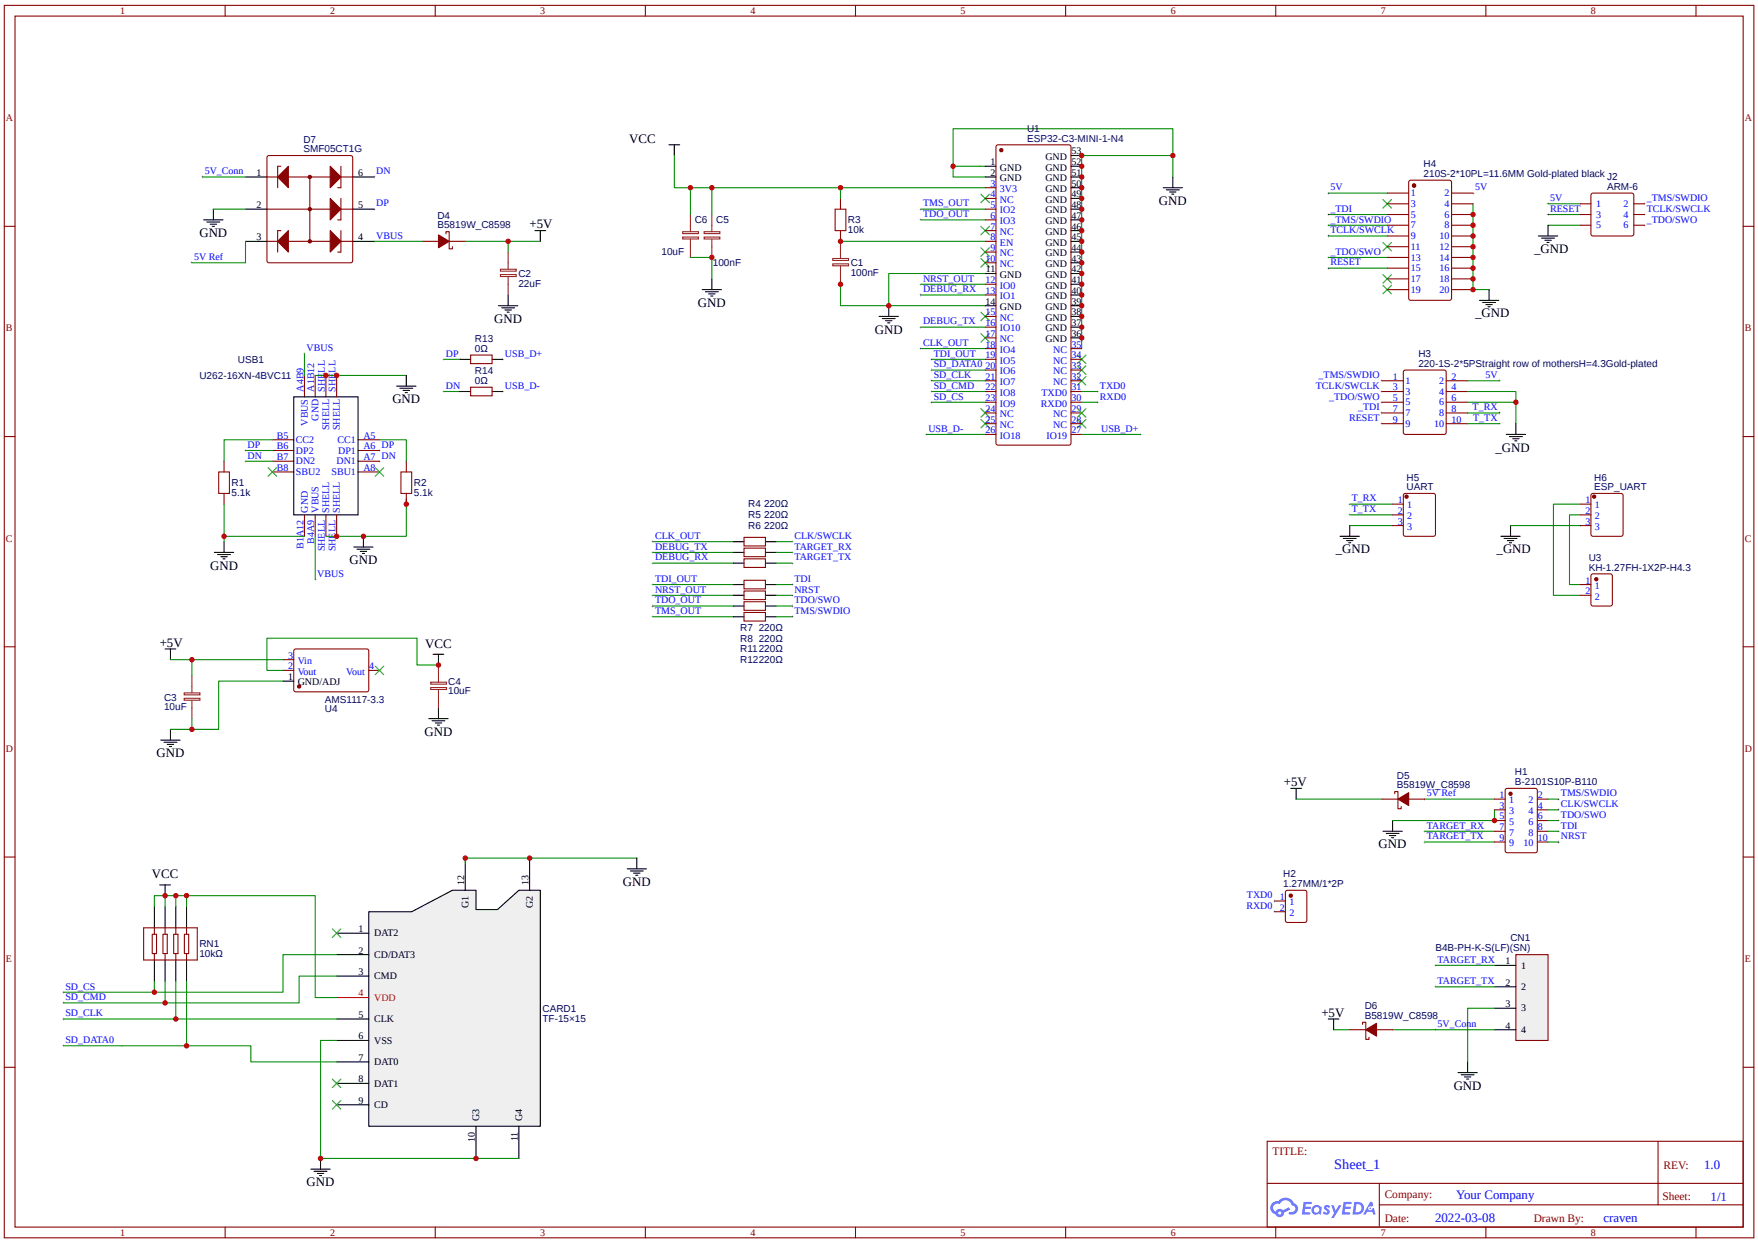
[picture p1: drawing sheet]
<svg xmlns="http://www.w3.org/2000/svg" width="297mm" height="210mm" viewBox="0 0 297 210" stroke-linecap="round" stroke-linejoin="round" font-family="sans-serif">
<g fill="none" stroke="#000" stroke-width=".18">
<path d="M113 24.5h1.8M113.9 24.5v1.8M196.5 31.7h3.3M197.1 32.1h2.1M197.6 32.4h1.1M198 32.8h.3M198.1 29.9v1.8M148.5 53.4h3.3M149.1 53.8h2.1M149.6 54.2h1.1M150 54.5h.3M150.1 51.6v1.8"/>
<path d="M27.9 109.6h1.8M28.8 109.6v1.8M73.2 110.5h1.8M74.1 110.5v1.8"/>
</g>
<path d="M113.9 26.3v5.4h52.6M142 31.7v1.8M166.5 28.1h-5.5v1.8h5.5M198.1 29.9v-3.6h-15.3v32.6M198.1 26.3v-4.6h-37.1v6.4M142 47.1v4.5h24.5M142 40.8h24.5M166.5 46.2h-16.4v5.4M156.5 73.4h10M28.8 111.4h19" fill="none" stroke="#080" stroke-width=".18"/>
<path d="M156.5 73.2v.3zM156.3 73.4h.4z" fill="#000"/>
<path d="M141.1 35.3h1.8v3.6h-1.8z" fill="none" stroke="#a00000" stroke-width=".18"/>
<path d="M142 33.5v1.8M142 38.9v1.9" fill="none" stroke="#800" stroke-width=".18"/>
<path d="M140.7 44.6h2.7v.3h-2.7zM140.7 43.7h2.7v.3h-2.7zM142 40.8v2.9M142 44.9v3.1" fill="none" stroke="#8d2323" stroke-width=".18"/>
<path d="M62.3 154h7.3l6.8-3.7h4v3.3h3.6l3.7-3.3h3.6v39.9h-29z" fill="#efefef"/>
<g fill="none" stroke="#000" stroke-width=".18">
<path d="M56.9 157.6h5.4M62.3 154h7.3l6.8-3.7h4v3.3h3.6l3.7-3.3h3.6v39.9h-29zM78.6 144.9v5.4M89.5 144.9v5.4M56.9 161.2h5.4M56.9 164.8h5.4M56.9 172.1h5.4M56.9 175.7h5.4M56.9 179.3h5.4M56.9 182.9h5.4M56.9 186.6h5.4M80.4 190.2v5.4"/>
<path d="M87.7 190.2v5.4"/>
</g>
<path d="M56.9 168.4h5.4" fill="none" stroke="#f00" stroke-width=".18"/>
<path d="M256.1 161.2h5.4v14.5h-5.4z" fill="#efefef"/>
<g fill="none" stroke="#800" stroke-width=".18">
<path d="M37.9 77.9v1.8M46 74.3h3.6M46 76.1h3.6M46 77.9h3.6M46 79.7h3.6M51.4 63.4v3.6M53.2 63.4v3.6M55.1 63.4v3.6M56.9 63.4v3.6M60.5 74.3h3.6M60.5 76.1h3.6M60.5 77.9h3.6"/>
<path d="M60.5 79.7h3.6M68.6 77.9v1.8M37.9 83.3v1.8M51.4 86.9v3.7M53.2 86.9v3.7M55.1 86.9v3.7M56.9 86.9v3.7M68.6 83.3v1.8M24.3 156.7h9v5.4h-9zM25.7 157.8h.7v3.2h-.7zM26.1 156.7v1.1M27.5 157.8h.8v3.2h-.8z"/>
<path d="M27.9 156.7v1.1M29.3 157.8h.8v3.2h-.8zM29.7 156.7v1.1M31.2 157.8h.7v3.2h-.7zM31.5 156.7v1.1M217.3 150.4l.2-.1h2.9l.3 .2 .1 4.9-.2 .3-3.1 .1-.3-.2v-4.9zM26.1 161v1.1M27.9 161v1.1M29.7 161v1.1M31.5 161v1.1M256.1 161.2h5.4v14.5h-5.4z"/>
</g>
<g fill="none" stroke="#000" stroke-width=".18">
<path d="M118.6 48.9h3.3M119.2 49.3h2.2M119.7 49.6h1.1M120.1 50h.3M120.3 47.1v1.8M49.6 67h10.9v19.9h-10.9zM67 65.2h3.3M67.6 65.6h2.1M68.1 65.9h1.1M68.5 66.3h.3M68.6 63.4v1.8M36.2 93.3h3.3"/>
<path d="M36.8 93.6h2.1M37.3 94h1.1M37.7 94.4h.3M37.9 91.5v1.8M59.8 92.4h3.2M60.3 92.7h2.2M60.9 93.1h1M61.2 93.5h.4M61.4 90.6v1.8M74.1 119.5v1.9M27.2 125h3.2M27.7 125.3h2.2"/>
<path d="M28.3 125.7h1M28.6 126.1h.4M28.8 123.2v1.8M72.4 121.4h3.3M73 121.7h2.2M73.5 122.1h1.1M73.9 122.4h.4M218.1 133.1h1.8M219 133.1v1.8M235.3 138.6v1.8M26.1 153v3.7M27 149.4h1.8"/>
<path d="M27.9 149.4v1.8M27.9 153v3.7M29.7 153v3.7M31.5 153v3.7M106 146.7h3.2M106.5 147.1h2.2M107 147.4h1.1M107.4 147.8h.4M107.6 144.9v1.8M233.6 140.4h3.3M234.2 140.7h2.2M234.7 141.1h1.1"/>
<path d="M235.1 141.5h.4M26.1 162.1v3.6M27.9 162.1v3.6M29.7 162.1v3.6M31.5 162.1v3.6M224.4 172.1h1.8M225.3 172.1v1.8M248 179.3v1.8M252.5 163h3.6M252.5 166.6h3.6M252.5 170.3h3.6M252.5 173.9h3.6"/>
<path d="M52.5 197.4h3.3M53.1 197.8h2.1M53.6 198.1h1.1M54 198.5h.3M54.2 195.6v1.8M246.3 181.1h3.3M246.9 181.5h2.1M247.4 181.8h1.1M247.8 182.2h.3"/>
</g>
<g fill="none" stroke="#080" stroke-width=".18">
<path d="M116.6 31.7v4.5M120.3 31.7v4.5M155.6 37.1h10.9M155.6 35.3h10.9M51.4 59.8v3.6M116.6 43.5h3.7v3.6M155.6 48h10.9M155.6 49.8h10.9M155.6 55.2h10.9M155.6 58.9h10.9M41.5 76.1h4.5M41.5 77.9h4.5"/>
<path d="M46 74.3h-8.1v3.6M53.2 63.4h15.4M64.1 74.3h4.5v3.6M75 60.7h2.7M75 66.1h2.7M157.4 60.7h9.1M157.4 66.1h9.1M157.4 67.9h9.1M157.4 64.3h9.1M157.4 62.5h9.1M37.9 85.1v6.4M37.9 90.6h13.5"/>
<path d="M53.2 90.6v7.2M68.6 84.2v6.4h-13.5M110.3 91.5h13.6M110.3 93.3h13.6M110.3 95.1h13.6M110.3 98.7h13.6M32.4 111.4v2.7M47.8 115h-10.9v8.2h-8.1M110.3 100.5h13.6M110.3 102.3h13.6M110.3 104.1h13.6M32.4 121.4v1.8"/>
<path d="M219 134.9h14.5M240.7 134.9h11.8M252.5 136.7v1.9h-17.2M27.9 151.2h-1.8v1.8M29.7 153v-1.8h1.8v1.8M29.7 151.2h-1.8v1.8M31.5 151.2h21.7v17.2h3.7M107.6 144.9h-29v.9M240.7 142.2h11.8M240.7 140.4h11.8M10.7 176.6h31.7v2.7h14.5M10.7 172.1h46.2"/>
<path d="M26.1 165.7v1.8M27.9 165.7v3.6M29.7 165.7v6.4M31.5 165.7v10.9M56.9 164.8h-6.4v4.5h-39.8M56.9 161.2h-9.1v6.3h-37.1M56.9 175.7h-2.7v19.9h33.5M225.3 173.9h2.7M235.3 173.9h7.2M242.5 166.6h10M242.5 163h10M252.5 170.3h-4.5v9"/>
</g>
<g fill="#000">
<path d="M155.6 35.1v.4zM155.4 35.3h.4z"/>
<path d="M155.6 36.9v.4zM155.4 37.1h.4z"/>
<path d="M165.7 32.8l1.5 1.4zM167.2 32.8l-1.5 1.4z"/>
<path d="M165.7 38.2l1.5 1.5zM167.2 38.2l-1.5 1.5z"/>
<path d="M51.4 59.6v.4zM51.3 59.8h.3z"/>
<path d="M155.6 47.8v.4zM155.4 48h.4z"/>
<path d="M155.6 55.1v.3zM155.4 55.2h.4z"/>
<path d="M155.6 49.6v.4zM155.4 49.8h.4z"/>
<path d="M155.6 58.7v.3zM155.4 58.9h.4z"/>
<path d="M165.7 41.8l1.5 1.5zM167.2 41.8l-1.5 1.5z"/>
<path d="M165.7 43.7l1.5 1.4zM167.2 43.7l-1.5 1.4z"/>
<path d="M165.7 52.7l1.5 1.5zM167.2 52.7l-1.5 1.5z"/>
<path d="M165.7 56.3l1.5 1.5zM167.2 56.3l-1.5 1.5z"/>
<path d="M182 60l1.5 1.4zM183.5 60l-1.5 1.4z"/>
<path d="M41.5 77.7v.4zM41.3 77.9h.4z"/>
<path d="M41.5 75.9v.4zM41.3 76.1h.4z"/>
<path d="M45.3 79l1.4 1.4zM45.3 80.4l1.4-1.4z"/>
<path d="M63.4 79l1.4 1.4zM64.8 79l-1.4 1.4z"/>
<path d="M64.1 75.9v.4zM63.9 76.1h.4z"/>
<path d="M64.1 77.7v.4zM63.9 77.9h.4z"/>
<path d="M75 60.5v.4zM74.8 60.7h.4z"/>
<path d="M75 65.9v.4zM74.8 66.1h.4z"/>
<path d="M84.9 60.5v.4zM84.8 60.7h.3z"/>
<path d="M84.9 65.9v.4zM84.8 66.1h.3z"/>
<path d="M157.4 65.9v.4zM157.2 66.1h.4z"/>
<path d="M157.4 62.3v.4zM157.2 62.5h.4z"/>
<path d="M157.4 64.1v.4zM157.2 64.3h.4z"/>
<path d="M157.4 67.7v.4zM157.2 67.9h.4z"/>
<path d="M157.4 60.5v.4zM157.2 60.7h.4z"/>
<path d="M165.7 69l1.5 1.5zM167.2 69l-1.5 1.5z"/>
<path d="M165.7 70.8l1.5 1.5zM167.2 70.8l-1.5 1.5z"/>
<path d="M182 70.8l1.5 1.5zM183.5 70.8l-1.5 1.5z"/>
<path d="M182 63.6l1.5 1.4zM183.5 63.6l-1.5 1.4z"/>
<path d="M182 61.8l1.5 1.4zM183.5 61.8l-1.5 1.4z"/>
<path d="M53.2 97.6v.4zM53.1 97.8h.3z"/>
<path d="M110.3 93.1v.4zM110.1 93.3h.4z"/>
<path d="M110.3 98.5v.4zM110.1 98.7h.4z"/>
<path d="M110.3 94.9v.4zM110.1 95.1h.4z"/>
<path d="M110.3 91.3v.3zM110.1 91.5h.4z"/>
<path d="M110.3 100.3v.4zM110.1 100.5h.4z"/>
<path d="M110.3 104v.3zM110.1 104.1h.4z"/>
<path d="M110.3 102.2v.3zM110.1 102.3h.4z"/>
<path d="M240.7 134.8v.3zM240.5 134.9h.4z"/>
<path d="M56.1 156.9l1.5 1.4zM57.6 156.9l-1.5 1.4z"/>
<path d="M240.7 140.2v.4zM240.5 140.4h.4z"/>
<path d="M240.7 142v.4zM240.5 142.2h.4z"/>
<path d="M10.7 169.2v.3zM10.5 169.3h.4z"/>
<path d="M10.7 167.4v.3zM10.5 167.5h.4z"/>
<path d="M10.7 176.4v.4zM10.5 176.6h.4z"/>
<path d="M10.7 171.9v.3zM10.5 172.1h.4z"/>
<path d="M242.5 166.5v.3zM242.3 166.6h.4z"/>
<path d="M242.5 162.8v.4zM242.3 163h.4z"/>
<path d="M56.1 185.8l1.5 1.5zM56.1 187.3l1.5-1.5z"/>
<path d="M56.1 182.2l1.5 1.5zM56.1 183.7l1.5-1.5z"/>
</g>
<g fill="none" stroke="#3c3" stroke-width=".18">
<path d="M165.7 32.8l1.5 1.4M165.7 38.2l1.5 1.5M167.2 32.8l-1.5 1.4M167.2 38.2l-1.5 1.5M165.7 41.8l1.5 1.5M165.7 43.7l1.5 1.4M165.7 52.7l1.5 1.5M165.7 56.3l1.5 1.5M167.2 41.8l-1.5 1.5M167.2 43.7l-1.5 1.4M167.2 52.7l-1.5 1.5M167.2 56.3l-1.5 1.5"/>
<path d="M182 60l1.5 1.4M183.5 60l-1.5 1.4M45.3 79l1.4 1.4M46.7 79l-1.4 1.4M63.4 79l1.4 1.4M64.8 79l-1.4 1.4M165.7 69l1.5 1.5M165.7 70.8l1.5 1.5M167.2 69l-1.5 1.5M167.2 70.8l-1.5 1.5M182 70.8l1.5 1.5M182 63.6l1.5 1.4"/>
<path d="M182 61.8l1.5 1.4M183.5 70.8l-1.5 1.5M183.5 63.6l-1.5 1.4M183.5 61.8l-1.5 1.4M56.1 156.9l1.5 1.4M57.6 156.9l-1.5 1.4M56.1 185.8l1.5 1.5M56.1 182.2l1.5 1.5M57.6 185.8l-1.5 1.5M57.6 182.2l-1.5 1.5"/>
</g>
<path d="M36.9 79.7h1.9v3.6h-1.9zM67.7 79.7h1.9v3.6h-1.9z" fill="none" stroke="#a00000" stroke-width=".18"/>
<g fill="none" stroke="#8d2323" stroke-width=".18">
<path d="M115.3 39.1h2.7v.3h-2.7zM116.6 36.2v2.9M119 39.1h2.6v.3h-2.6zM120.3 36.2v2.9M115.3 40h2.7v.4h-2.7zM116.6 40.4v3.1M119 40h2.6v.4h-2.6zM120.3 40.4v3.1M31.1 117.9h2.7v.3h-2.7zM31.1 117h2.7v.3h-2.7zM32.4 114.1v2.9M32.4 118.3v3.1"/>
<path d="M72.8 116.1h2.6v.3h-2.6zM72.8 115.2h2.6v.3h-2.6zM74.1 112.3v2.9M74.1 116.5v3"/>
</g>
<circle cx="218.1" cy="151.2" r=".27" fill="#800"/>
<g fill="none" stroke="#800" stroke-width=".18">
<path d="M.7 .9h295.6v208.1h-295.6zM2.5 2.7h292v204.5h-292zM38 .9v1.8M73.5 .9v1.8M109 .9v1.8M144.5 .9v1.8M180 .9v1.8M215.5 .9v1.8M251 .9v1.8M286.5 .9v1.8M.7 38.2h1.8M294.5 38.2h1.8"/>
<path d="M.7 73.7h1.8M294.5 73.7h1.8M.7 109.2h1.8M294.5 109.2h1.8M.7 144.7h1.8M215.4 152.1h1.8M215.4 154h1.8M294.5 144.7h1.8M.7 180.2h1.8M214.1 192.7h80.4v14.5h-80.4zM214.1 199.8h80.3M233 199.8v7.3"/>
<path d="M280.1 192.7v10.7M294.5 180.2h1.8M38 207.2v1.8M73.5 207.2v1.8M109 207.2v1.8M144.5 207.2v1.8M180 207.2v1.8M215.5 207.2v1.8M233 203.4h61.4M251 207.2v1.8M286.5 207.2v1.8"/>
<circle cx="218.1" cy="151.2" r=".27"/>
</g>
<g fill="#000">
<path d="M215.4 152v.3zM215.2 152.1h.3z"/>
<path d="M215.4 153.8v.3zM215.2 154h.3z"/>
</g>
<g fill="#58f">
<path d="M223.8 203.6l.4-.1h.3l.2 .2-.2 .3a.24 .24 0 0 0-.2-.2 .24 .24 0 0 0-.2 .1 .74 .74 0 0 1 .4 1.1l-.6 .1-.4-.3 .2-.3 .4 .3 .2-.2a.9 .9 0 0 1-.6-.9z"/>
<path d="M224.9 203.5h.4l.3 .9 .6-.9h.4l-1.3 2.2h-.4l.5-.8z"/>
<path d="M220.2 202.9l1.4 .1v.1l-.1 .2h-.9v.5h.7l.2 .2-.2 .1h-.8l-.1 .6h.8l.1 .1v.2l-1.4 .1z"/>
<path d="M227 202.9l1.3 .1 .1 .1-.2 .2h-.8l-.1 .5h.8l.1 .2-.1 .1h-.9v.6h.7l.2 .1v.2l-1.4 .1z"/>
<path d="M231.5 203h.3l.2 .6-.3 .2a.36 .36 0 0 0-.5 .1 .36 .36 0 0 0 .2 .5 .36 .36 0 0 0 .5-.3l.2-.2 .3 1.2h-.4l-.1-.5h-.9l-.3 .5h-.4z"/>
<path d="M228.8 202.9l-.3 2.2h.7a1.08 1.08 0 0 0 1.2-1.1 1.08 1.08 0 0 0-1.2-1.1zM229.2 203.3a.73 .73 0 0 1 .8 .8 .73 .73 0 0 1-1 .6z"/>
<path d="M221.8 203.8a.79 .79 0 0 0-.1 1.1 .79 .79 0 0 0 1.1 .1l.4 .1 .1-1.2-.3-.2a.78 .78 0 0 0-1.2 .1zM221.9 204.3a.5 .5 0 0 1 1 0 .5 .5 0 0 1-1 0z"/>
<path d="M215 203.1a1.12 1.12 0 0 0 .5 1.9 .74 .74 0 0 0 .8 .5 .74 .74 0 0 0 .6-.7l1.1-.6-.3-.3-.9 .5a.75 .75 0 0 0-1.3 .2 .71 .71 0 0 1-.3-1 .71 .71 0 0 1 1-.3 1.09 1.09 0 0 1 1.1-.6 1.09 1.09 0 0 1 1 .8 .58 .58 0 0 1 .5 .8 .58 .58 0 0 1-.8 .3l-.3 .3a.93 .93 0 0 0 1.1 0 .97 .97 0 0 0 .5-.9 .97 .97 0 0 0-.7-.8 1.61 1.61 0 0 0-2.7-.4h-.4zM215.9 204.8a.3 .3 0 0 1 .6 0 .3 .3 0 0 1-.6 0z"/>
<circle cx="231.5" cy="204" r=".14"/>
</g>
<g fill="#000">
<path d="M233.6 33.7l1.5 1.4zM235.1 33.7l-1.5 1.4z"/>
<path d="M233.6 40.9l1.5 1.5zM235.1 40.9l-1.5 1.5z"/>
<path d="M228 86.8v.3zM227.9 86.9h.3z"/>
<path d="M228 84.9v.4zM227.9 85.1h.3z"/>
</g>
<path d="M233.6 33.7l1.5 1.4M235.1 33.7l-1.5 1.4M233.6 40.9l1.5 1.5M235.1 40.9l-1.5 1.5" fill="none" stroke="#3c3" stroke-width=".18"/>
<path d="M228 88.7h7.3M228 85.1h7.3M228 86.9h7.3" fill="none" stroke="#080" stroke-width=".18"/>
<path d="M226.4 90.6h3.3M226.9 90.9h2.2M227.5 91.3h1.1M227.9 91.6h.3M228 88.7v1.9" fill="none" stroke="#000" stroke-width=".18"/>
<path d="M237.2 83.4l.2-.1h4.8l.3 .2v6.7l-.1 .3-5 .1-.3-.2v-6.7z" fill="none" stroke="#800" stroke-width=".18"/>
<circle cx="237.6" cy="83.9" r=".27" fill="#800"/>
<g fill="none" stroke="#800" stroke-width=".18">
<path d="M267 34.4h1.8M267 36.2h1.8M267 38h1.8M268.9 32.7l.2-.1h6.6l.2 .1 .1 .3v6.5l-.1 .2-.2 .1h-6.6l-.2-.1-.1-.2v-6.5zM276 34.4h1.8M276 36.2h1.8M276 38h1.8M235.3 85.1h1.8M235.3 86.9h1.8M235.3 88.7h1.8M233.5 134.9h2.7M235.6 134v-.3h.6v2.9h.5v-.4"/>
<path d="M238 134.9h2.7"/>
<circle cx="237.6" cy="83.9" r=".27"/>
</g>
<g fill="#000">
<path d="M224.4 39.7v.3zM224.2 39.8h.4z"/>
<path d="M224.4 37.9v.3zM224.2 38h.4z"/>
<path d="M224.4 36v.4zM224.2 36.2h.4z"/>
<path d="M224.4 32.4v.4zM224.2 32.6h.4z"/>
<path d="M248.9 32.4v.4zM248.7 32.6h.3z"/>
<path d="M261.5 36v.4zM261.4 36.2h.3z"/>
<path d="M261.5 34.2v.4zM261.4 34.4h.3z"/>
<path d="M277.8 37.9v.3zM277.7 38h.3z"/>
<path d="M277.8 36v.4zM277.7 36.2h.3z"/>
<path d="M277.8 34.2v.4zM277.7 34.4h.3z"/>
<path d="M224.4 45.1v.4zM224.2 45.3h.4z"/>
<path d="M224.4 43.3v.4zM224.2 43.5h.4z"/>
<path d="M233.6 48.2l1.5 1.4zM235.1 48.2l-1.5 1.4z"/>
<path d="M233.6 46.4l1.5 1.4zM235.1 46.4l-1.5 1.4z"/>
</g>
<path d="M224.4 38h10M224.4 36.2h10M224.4 39.8h10M224.4 32.6h10M248.9 34.4v14.5h2.7M261.5 38h5.5M261.5 34.4h5.5M261.5 36.2h5.5M224.4 45.3h10M224.4 43.5h10" fill="none" stroke="#080" stroke-width=".18"/>
<path d="M259.9 39.8h3.3M261.5 38v1.8M249.9 50.7h3.3M250.5 51.1h2.2M251 51.4h1.1M251.4 51.8h.4M251.6 48.9v1.8M260.5 40.2h2.1M261 40.6h1.1M261.4 40.9h.3" fill="none" stroke="#000" stroke-width=".18"/>
<path d="M233.6 48.2l1.5 1.4M233.6 46.4l1.5 1.4M235.1 48.2l-1.5 1.4M235.1 46.4l-1.5 1.4" fill="none" stroke="#3c3" stroke-width=".18"/>
<path d="M236.2 134.9l1.8-1.1v2.2z" fill="#800"/>
<path d="M236.2 134.9l1.8-1.1v2.2zM228 173.9h2.7M230.2 173v-.4h.5v2.9h.6v-.4M232.6 173.9h2.7" fill="none" stroke="#800" stroke-width=".18"/>
<path d="M230.7 173.9l1.9-1.1v2.2z" fill="#800"/>
<path d="M79.5 60h3.6v1.4h-3.6zM79.5 65.4h3.6v1.4h-3.6zM125.7 90.7h3.6v1.5h-3.6zM125.7 92.6h3.6v1.4h-3.6zM125.7 94.4h3.6v1.4h-3.6zM125.7 98h3.6v1.4h-3.6zM125.7 99.8h3.6v1.4h-3.6zM125.7 101.6h3.6v1.5h-3.6zM125.7 103.4h3.6v1.5h-3.6zM230.7 173.9l1.9-1.1v2.2z" fill="none" stroke="#800" stroke-width=".18"/>
<g fill="none" stroke="#000" stroke-width=".18">
<path d="M77.7 60.7h1.8M77.7 66.1h1.8M83.1 60.7h1.8M83.1 66.1h1.8M123.9 91.5h1.8M123.9 93.3h1.8M123.9 95.1h1.8M123.9 98.7h1.8M129.3 91.5h1.8M129.3 93.3h1.8M129.3 95.1h1.8M129.3 98.7h1.8"/>
<path d="M123.9 100.5h1.8M123.9 102.3h1.8M123.9 104.1h1.8M129.3 100.5h1.8M129.3 102.3h1.8M129.3 104.1h1.8"/>
</g>
<g fill="#000">
<path d="M133.8 91.3v.3zM133.7 91.5h.3z"/>
<path d="M133.8 93.1v.4zM133.7 93.3h.3z"/>
<path d="M133.8 94.9v.4zM133.7 95.1h.3z"/>
<path d="M133.8 98.5v.4zM133.7 98.7h.3z"/>
<path d="M133.8 104v.3zM133.7 104.1h.3z"/>
<path d="M133.8 100.3v.4zM133.7 100.5h.3z"/>
<path d="M133.8 102.2v.3zM133.7 102.3h.3z"/>
</g>
<path d="M131.1 93.3h2.7M131.1 98.7h2.7M131.1 95.1h2.7M131.1 91.5h2.7M131.1 100.5h2.7M131.1 102.3h2.7M131.1 104.1h2.7" fill="none" stroke="#080" stroke-width=".18"/>
<path d="M45.2 26.4l.3-.1h13.7l.3 .1 .1 17.6-.2 .3-13.9 .1-.3-.2-.1-17.6z" fill="#fff"/>
<path d="M45.1 29.9h14.5M45.1 35.3h7.2M45.2 26.4l.3-.1h13.7l.3 .1 .1 17.6-.2 .3-13.9 .1-.3-.2-.1-17.6zM52.3 29.9v10.9M45.1 40.8h14.5" fill="none" stroke="#800" stroke-width=".18"/>
<path d="M41.5 29.9h3.6M41.5 35.3h3.6M59.6 35.3h3.6M41.5 40.8h3.6M59.6 40.8h3.6" fill="none" stroke="#000" stroke-width=".18"/>
<path d="M46.9 29.9l1.8-1.8v3.6z" fill="#800"/>
<path d="M46.9 29.9l1.8-1.8v3.6zM47.5 28.1h-.6v3.6" fill="none" stroke="#800" stroke-width=".18"/>
<path d="M55.8 28.1l1.8 1.8-1.8 1.8z" fill="#800"/>
<path d="M55.8 28.1l1.8 1.8-1.8 1.8zM57.6 28.1v3.6h-.5" fill="none" stroke="#800" stroke-width=".18"/>
<path d="M55.8 38.9l1.8 1.9-1.8 1.8z" fill="#800"/>
<path d="M55.8 38.9l1.8 1.9-1.8 1.8zM57.6 38.9v3.7h-.5" fill="none" stroke="#800" stroke-width=".18"/>
<path d="M46.9 40.8l1.8-1.9v3.7z" fill="#800"/>
<path d="M47.5 38.9h-.6v3.7M52.3 35.3h7.3M46.9 40.8l1.8-1.9v3.7z" fill="none" stroke="#800" stroke-width=".18"/>
<path d="M59.6 29.9h3.6" fill="none" stroke="#000" stroke-width=".18"/>
<path d="M55.8 33.5l1.8 1.8-1.8 1.8z" fill="#800"/>
<g fill="none" stroke="#800" stroke-width=".18">
<path d="M55.8 33.5l1.8 1.8-1.8 1.8zM57.6 33.5v3.6h-.5"/>
<circle cx="52.3" cy="29.9" r=".18"/>
<circle cx="52.3" cy="35.3" r=".18"/>
<circle cx="52.3" cy="40.8" r=".18"/>
</g>
<circle cx="52.3" cy="29.9" r=".27" fill="#800"/>
<circle cx="52.3" cy="29.9" r=".27" fill="none" stroke="#800" stroke-width=".18"/>
<circle cx="52.3" cy="35.3" r=".27" fill="#800"/>
<circle cx="52.3" cy="35.3" r=".27" fill="none" stroke="#800" stroke-width=".18"/>
<circle cx="52.3" cy="40.8" r=".27" fill="#800"/>
<g fill="none" stroke="#800" stroke-width=".18">
<path d="M75.3 39.5v-.4h.6v2.9h.5v-.3M71.4 40.8h2.7M75.9 40.8h2.7"/>
<circle cx="52.3" cy="40.8" r=".27"/>
</g>
<path d="M63.2 40.6v.3zM63 40.8h.4z" fill="#000"/>
<path d="M74.1 39.7l1.8 1.1-1.8 1z" fill="#800"/>
<path d="M74.1 39.7l1.8 1.1-1.8 1zM49.7 109.7l.3-.1h12.1l.2 .3-.1 6.8-.3 .1h-12.1l-.2-.3v-6.6z" fill="none" stroke="#800" stroke-width=".18"/>
<path d="M34.4 37.1h3.3M35 37.5h2.1M35.5 37.9h1.1M35.9 38.2h.3M36 35.3v1.8M90.4 38.9h1.8M91.3 38.9v1.9M84.2 51.6h3.3M84.8 52h2.1M85.3 52.3h1.1M85.7 52.7h.3M85.9 49.8v1.8" fill="none" stroke="#000" stroke-width=".18"/>
<path d="M34.2 29.9h7.3M36 35.3h5.5M63.2 40.8h8.2M78.6 40.8h12.7M85.9 40.8v1.8" fill="none" stroke="#080" stroke-width=".18"/>
<path d="M84.5 46.4h2.7v.3h-2.7zM84.5 45.5h2.7v.3h-2.7zM85.9 42.6v2.9M85.9 46.7v3.1" fill="none" stroke="#8d2323" stroke-width=".18"/>
<path d="M242.5 173.7v.4zM242.3 173.9h.4z" fill="#000"/>
<circle cx="50.5" cy="115.9" r=".27" fill="#800"/>
<g fill="none" stroke="#800" stroke-width=".18">
<path d="M47.8 113.2h1.8M47.8 111.4h1.8M62.3 113.2h1.8M254.4 133.2l.3-.1h4.7l.3 .2v10.3l-.2 .4h-4.8l-.4-.2v-10.3z"/>
<circle cx="50.5" cy="115.9" r=".27"/>
</g>
<path d="M47.8 115h1.8" fill="none" stroke="#000" stroke-width=".18"/>
<path d="M41.5 40.8v3.6h-9.1M74.1 112.3h-3.6v-4.5h-25.4v5.4h2.7M242.5 173.9h10" fill="none" stroke="#080" stroke-width=".18"/>
<g fill="#000">
<path d="M34.2 29.7v.4zM34.1 29.9h.3z"/>
<path d="M63.2 35.1v.4zM63 35.3h.4z"/>
<path d="M63.2 29.7v.4zM63 29.9h.4z"/>
<path d="M32.4 44.2v.4zM32.2 44.4h.4z"/>
<path d="M63.4 112.5l1.4 1.4zM64.8 112.5l-1.4 1.4z"/>
</g>
<path d="M63.4 112.5l1.4 1.4M64.8 112.5l-1.4 1.4" fill="none" stroke="#3c3" stroke-width=".18"/>
<circle cx="255.2" cy="134" r=".27" fill="#800"/>
<g fill="none" stroke="#800" stroke-width=".18">
<path d="M268.9 83.4l.2-.1h4.8l.3 .2v6.7l-.1 .3-5 .1-.3-.2v-6.7zM252.5 134.9h1.8M252.5 136.7h1.8M252.5 138.6h1.8M259.7 134.9h1.8M259.7 136.7h1.8M259.7 138.6h1.8M252.5 142.2h1.8M252.5 140.4h1.8M259.7 142.2h1.8M259.7 140.4h1.8"/>
<circle cx="255.2" cy="134" r=".27"/>
</g>
<path d="M261.5 134.9h1.9M261.5 136.7h1.9M261.5 138.6h1.9M261.5 140.4h1.9M261.5 142.2h1.9" fill="none" stroke="#080" stroke-width=".18"/>
<g fill="#000">
<path d="M263.4 134.8v.3zM263.2 134.9h.3z"/>
<path d="M263.4 136.6v.3zM263.2 136.7h.3z"/>
<path d="M263.4 138.4v.3zM263.2 138.6h.3z"/>
<path d="M263.4 140.2v.4zM263.2 140.4h.3z"/>
<path d="M263.4 142v.4zM263.2 142.2h.3z"/>
</g>
<circle cx="269.3" cy="83.9" r=".27" fill="#800"/>
<g fill="none" stroke="#800" stroke-width=".18">
<path d="M233.5 64.3h3.6M233.5 66.1h3.6M233.5 67.9h3.6M233.5 69.7h3.6M233.5 71.5h3.6M237.2 62.6l.2-.1h6.6l.3 .1v10.4l-.1 .3-6.8 .1-.3-.2v-10.4zM244.3 64.3h3.7M244.3 66.1h3.7M244.3 67.9h3.7M244.3 69.7h3.7M244.3 71.5h3.7M267 85.1h1.8"/>
<path d="M267 86.9h1.8M267 88.7h1.8M268.9 97l.2-.1h2.9l.3 .2 .1 4.9-.2 .3h-3.1l-.3-.1v-4.9z"/>
<circle cx="269.3" cy="83.9" r=".27"/>
</g>
<path d="M248 67.9h8.1M248 66.1h8.1v5.4M248 71.5h5.4M248 69.7h5.4M248 64.3h5.4M255.2 88.7h11.8M267 86.9h-1.8v11.8h1.8M267 85.1h-4.6v15.4h4.6" fill="none" stroke="#080" stroke-width=".18"/>
<path d="M254.5 73.4h3.2M255 73.7h2.2M255.6 74.1h1M255.9 74.4h.4M256.1 71.5v1.9M253.6 90.6h3.2M254.1 90.9h2.2M254.7 91.3h1M255 91.6h.4M255.2 88.7v1.9" fill="none" stroke="#000" stroke-width=".18"/>
<g fill="#000">
<path d="M233.5 64.1v.4zM233.3 64.3h.3z"/>
<path d="M233.5 65.9v.4zM233.3 66.1h.3z"/>
<path d="M233.5 67.7v.4zM233.3 67.9h.3z"/>
<path d="M233.5 69.6v.3zM233.3 69.7h.3z"/>
<path d="M233.5 71.4v.3zM233.3 71.5h.3z"/>
<path d="M253.4 71.4v.3zM253.2 71.5h.4z"/>
<path d="M253.4 69.6v.3zM253.2 69.7h.4z"/>
<path d="M253.4 64.1v.4zM253.2 64.3h.4z"/>
</g>
<circle cx="269.7" cy="97.8" r=".27" fill="#800"/>
<g fill="none" stroke="#800" stroke-width=".18">
<path d="M267 98.7h1.8M267 100.5h1.8"/>
<circle cx="269.7" cy="97.8" r=".27"/>
</g>
<circle cx="238.9" cy="31.3" r=".27" fill="#800"/>
<g fill="none" stroke="#800" stroke-width=".18">
<path d="M238.1 30.5l.3-.1h6.5l.3 .3v19.7l-.2 .3h-6.6l-.4-.2v-19.7z"/>
<circle cx="238.9" cy="31.3" r=".27"/>
</g>
<circle cx="238.9" cy="31.3" r=".27" fill="#800"/>
<g fill="none" stroke="#800" stroke-width=".18">
<path d="M168.4 24.6l.2-.1h12l.3 .2v50.1l-.3 .4h-12l-.3-.3v-50.1zM234.4 32.6h3.6M234.4 34.4h3.6M234.4 36.2h3.6M234.4 38h3.6M234.4 39.8h3.6M245.2 32.6h3.7M245.2 34.4h3.7M245.2 36.2h3.7M245.2 38h3.7M245.2 39.8h3.7M234.4 41.7h3.6"/>
<path d="M234.4 43.5h3.6M234.4 45.3h3.6M234.4 47.1h3.6M234.4 48.9h3.6M245.2 41.7h3.7M245.2 43.5h3.7M245.2 45.3h3.7M245.2 47.1h3.7M245.2 48.9h3.7"/>
<circle cx="238.9" cy="31.3" r=".27"/>
</g>
<circle cx="169.2" cy="25.4" r=".27" fill="#800"/>
<g fill="none" stroke="#800" stroke-width=".18">
<path d="M166.5 31.7h1.8M166.5 33.5h1.8M166.5 35.3h1.8M166.5 37.1h1.8M166.5 38.9h1.8M166.5 40.8h1.8M166.5 42.6h1.8M166.5 44.4h1.8M166.5 48h1.8M166.5 49.8h1.8M166.5 53.4h1.8M166.5 55.2h1.8"/>
<path d="M166.5 57.1h1.8M166.5 58.9h1.8M180.9 58.9h1.9M166.5 60.7h1.8M166.5 62.5h1.8M166.5 64.3h1.8M166.5 66.1h1.8M166.5 67.9h1.8M166.5 69.7h1.8M166.5 71.5h1.8M166.5 73.4h1.8M180.9 60.7h1.9"/>
<path d="M180.9 62.5h1.9M180.9 64.3h1.9M180.9 66.1h1.9M180.9 67.9h1.9M180.9 69.7h1.9M180.9 71.5h1.9M180.9 73.4h1.9"/>
<circle cx="169.2" cy="25.4" r=".27"/>
</g>
<g fill="none" stroke="#000" stroke-width=".18">
<path d="M166.5 28.1h1.8M166.5 29.9h1.8M180.9 28.1h1.9M180.9 29.9h1.9M180.9 38.9h1.9M180.9 37.1h1.9M180.9 35.3h1.9M180.9 33.5h1.9M180.9 31.7h1.9M180.9 26.3h1.9M166.5 46.2h1.8M166.5 51.6h1.8"/>
<path d="M180.9 46.2h1.9M180.9 51.6h1.9M180.9 57.1h1.9M180.9 55.2h1.9M180.9 53.4h1.9M180.9 49.8h1.9M180.9 48h1.9M180.9 44.4h1.9M180.9 42.6h1.9M180.9 40.8h1.9"/>
</g>
<path d="M182.8 73.4h9.9M182.8 66.1h2.7M182.8 67.9h2.7" fill="none" stroke="#080" stroke-width=".18"/>
<g fill="#000">
<path d="M182 69l1.5 1.5zM183.5 69l-1.5 1.5z"/>
<path d="M185.5 65.9v.4zM185.3 66.1h.3z"/>
<path d="M185.5 67.7v.4zM185.3 67.9h.3z"/>
<path d="M192.7 73.2v.3zM192.5 73.4h.4z"/>
</g>
<path d="M182 69l1.5 1.5M183.5 69l-1.5 1.5" fill="none" stroke="#3c3" stroke-width=".18"/>
<g fill="#c00">
<circle cx="198.1" cy="26.3" r=".45"/>
<circle cx="161" cy="28.1" r=".45"/>
<circle cx="142" cy="31.7" r=".45"/>
<circle cx="142" cy="40.8" r=".45"/>
<circle cx="142" cy="48" r=".45"/>
<circle cx="150.1" cy="51.6" r=".45"/>
<circle cx="78.6" cy="144.9" r=".45"/>
<circle cx="89.5" cy="144.9" r=".45"/>
<circle cx="55.1" cy="63.4" r=".45"/>
<circle cx="56.9" cy="63.4" r=".45"/>
<circle cx="68.6" cy="85.1" r=".45"/>
<circle cx="61.4" cy="90.6" r=".45"/>
<circle cx="56.9" cy="90.6" r=".45"/>
<circle cx="37.9" cy="90.6" r=".45"/>
<circle cx="54.2" cy="195.6" r=".45"/>
<circle cx="80.4" cy="195.6" r=".45"/>
<circle cx="32.4" cy="123.2" r=".45"/>
<circle cx="120.3" cy="31.7" r=".45"/>
<circle cx="116.6" cy="31.7" r=".45"/>
<circle cx="120.3" cy="43.5" r=".45"/>
<circle cx="29.7" cy="151.2" r=".45"/>
<circle cx="27.9" cy="151.2" r=".45"/>
<circle cx="26.1" cy="167.5" r=".45"/>
<circle cx="27.9" cy="169.3" r=".45"/>
<circle cx="29.7" cy="172.1" r=".45"/>
<circle cx="31.5" cy="176.6" r=".45"/>
<circle cx="31.5" cy="151.2" r=".45"/>
<circle cx="85.9" cy="40.8" r=".45"/>
<circle cx="32.4" cy="111.4" r=".45"/>
<circle cx="74.1" cy="112.3" r=".45"/>
<circle cx="252.5" cy="138.6" r=".45"/>
<circle cx="256.1" cy="67.9" r=".45"/>
<circle cx="248.9" cy="36.2" r=".45"/>
<circle cx="248.9" cy="38" r=".45"/>
<circle cx="248.9" cy="39.8" r=".45"/>
<circle cx="248.9" cy="41.7" r=".45"/>
<circle cx="248.9" cy="43.5" r=".45"/>
<circle cx="248.9" cy="45.3" r=".45"/>
<circle cx="248.9" cy="47.1" r=".45"/>
<circle cx="248.9" cy="48.9" r=".45"/>
<circle cx="182.8" cy="57.1" r=".45"/>
<circle cx="182.8" cy="55.2" r=".45"/>
<circle cx="182.8" cy="53.4" r=".45"/>
<circle cx="182.8" cy="51.6" r=".45"/>
<circle cx="182.8" cy="49.8" r=".45"/>
<circle cx="182.8" cy="48" r=".45"/>
<circle cx="182.8" cy="46.2" r=".45"/>
<circle cx="182.8" cy="44.4" r=".45"/>
<circle cx="182.8" cy="42.6" r=".45"/>
<circle cx="182.8" cy="40.8" r=".45"/>
<circle cx="182.8" cy="38.9" r=".45"/>
<circle cx="182.8" cy="37.1" r=".45"/>
<circle cx="182.8" cy="35.3" r=".45"/>
<circle cx="182.8" cy="33.5" r=".45"/>
<circle cx="182.8" cy="31.7" r=".45"/>
<circle cx="182.8" cy="29.9" r=".45"/>
<circle cx="182.8" cy="28.1" r=".45"/>
<circle cx="182.8" cy="26.3" r=".45"/>
</g>
<text font-size="2.4" fill="#00f" x="225.4" y="197.3">Sheet_1</text>
<g font-size="2.2">
<text x="106.3" y="24.1">VCC</text>
<text x="195.8" y="34.6">GND</text>
<text x="33.7" y="40">GND</text>
<text x="89.5" y="38.6">+5V</text>
<text x="259.2" y="42.7">_GND</text>
<text x="117.9" y="51.8">GND</text>
<text x="249.2" y="53.6">_GND</text>
<text x="83.5" y="54.5">GND</text>
<text x="147.8" y="56.3">GND</text>
<text x="66.3" y="68.1">GND</text>
<text x="252.7" y="76.3">_GND</text>
<text x="59" y="95.3">GND</text>
<text x="225.7" y="93.5">_GND</text>
<text x="252.8" y="93.5">_GND</text>
<text x="35.5" y="96.2">GND</text>
<text x="27" y="109.2">+5V</text>
<text x="71.8" y="109.4">VCC</text>
<text x="71.7" y="124.2">GND</text>
<text x="26.4" y="127.9">GND</text>
<text x="216.9" y="132.8">+5V</text>
<text x="232.9" y="143.3">GND</text>
<text x="25.7" y="148.3">VCC</text>
<text x="105.2" y="149.6">GND</text>
<text x="223.2" y="171.7">+5V</text>
<text x="245.6" y="184">GND</text>
<text x="51.8" y="200.3">GND</text>
</g>
<g font-size="2.2" fill="#00f">
<text x="287.9" y="197.5">1.0</text>
<text x="246" y="202.4">Your Company</text>
<text x="289" y="202.8">1/1</text>
<text x="242.5" y="206.4">2022-03-08</text>
<text x="270.9" y="206.3">craven</text>
</g>
<g font-size="1.9" fill="#800">
<text x="215" y="195.1">TITLE:</text>
<text x="281" y="197.5">REV:</text>
<text x="233.9" y="202.4">Company:</text>
<text x="280.9" y="202.7">Sheet:</text>
<text x="233.9" y="206.3">Date:</text>
<text x="259.1" y="206.3">Drawn By:</text>
</g>
<g font-size="1.7" fill="#800">
<text x="20.3" y="2.4">1</text>
<text x="55.8" y="2.4">2</text>
<text x="91.3" y="2.4">3</text>
<text x="126.8" y="2.4">4</text>
<text x="162.3" y="2.4">5</text>
<text x="197.8" y="2.4">6</text>
<text x="233.3" y="2.4">7</text>
<text x="268.8" y="2.4">8</text>
<text x="1" y="20.5">A</text>
<text x="294.8" y="20.5">A</text>
<text x="1" y="56">B</text>
<text x="294.8" y="56">B</text>
<text x="1" y="91.5">C</text>
<text x="294.8" y="91.5">C</text>
<text x="1" y="127">D</text>
<text x="294.8" y="127">D</text>
<text x="1" y="162.5">E</text>
<text x="294.8" y="162.5">E</text>
<text x="20.3" y="208.7">1</text>
<text x="55.8" y="208.7">2</text>
<text x="91.3" y="208.7">3</text>
<text x="126.8" y="208.7">4</text>
<text x="162.3" y="208.7">5</text>
<text x="197.8" y="208.7">6</text>
<text x="233.3" y="208.7">7</text>
<text x="268.8" y="208.7">8</text>
</g>
<g font-size="1.7" fill="#000080">
<text x="173.5" y="23.9">ESP32-C3-MINI-1-N4</text>
<text x="173.5" y="22.3">U1</text>
<text x="51.3" y="25.7">SMF05CT1G</text>
<text x="51.3" y="24.1">D7</text>
<text x="240.5" y="29.9">210S-2*10PL=11.6MM Gold-plated black</text>
<text x="240.5" y="28.3">H4</text>
<text x="271.5" y="32.1">ARM-6</text>
<text x="271.5" y="30.4">J2</text>
<text x="73.9" y="38.6">B5819W_C8598</text>
<text x="73.9" y="36.9">D4</text>
<text x="117.4" y="37.7">C6</text>
<text x="121" y="37.7">C5</text>
<text x="143.3" y="39.3">10k</text>
<text x="143.3" y="37.7">R3</text>
<text x="87.6" y="46.8">C2</text>
<text x="111.8" y="43.1">10uF</text>
<text x="120.4" y="44.9">100nF</text>
<text x="143.7" y="46.6">100nF</text>
<text x="143.7" y="45">C1</text>
<text x="87.6" y="48.4">22uF</text>
<text x="80.2" y="59.4">0Ω</text>
<text x="80.2" y="57.8">R13</text>
<text x="33.7" y="64">U262-16XN-4BVC11</text>
<text x="40.2" y="61.3">USB1</text>
<text x="80.2" y="64.8">0Ω</text>
<text x="80.2" y="63.2">R14</text>
<text x="239.6" y="61.9">220-1S-2*5PStraight row of mothersH=4.3Gold-plated</text>
<text x="239.6" y="60.3">H3</text>
<text x="39.1" y="83.7">5.1k</text>
<text x="39.1" y="82.1">R1</text>
<text x="69.9" y="83.7">5.1k</text>
<text x="69.9" y="82.1">R2</text>
<text x="237.6" y="82.8">UART</text>
<text x="237.6" y="81.1">H5</text>
<text x="269.3" y="82.8">ESP_UART</text>
<text x="269.3" y="81.1">H6</text>
<text x="126.4" y="85.7">R4</text>
<text x="126.4" y="87.5">R5</text>
<text x="126.4" y="89.3">R6</text>
<text x="129.1" y="87.5">220Ω</text>
<text x="129.1" y="89.3">220Ω</text>
<text x="129.1" y="85.7">220Ω</text>
<text x="268.4" y="94.7">U3</text>
<text x="268.4" y="96.4">KH-1.27FH-1X2P-H4.3</text>
<text x="125.1" y="106.5">R7</text>
<text x="128.2" y="106.5">220Ω</text>
<text x="125.1" y="108.3">R8</text>
<text x="125.1" y="110.1">R11220Ω</text>
<text x="125.1" y="111.9">R12220Ω</text>
<text x="128.2" y="108.3">220Ω</text>
<text x="27.7" y="120">10uF</text>
<text x="27.7" y="118.3">C3</text>
<text x="54.9" y="118.6">AMS1117-3.3</text>
<text x="75.7" y="117.2">10uF</text>
<text x="75.7" y="115.6">C4</text>
<text x="54.9" y="120.3">U4</text>
<text x="236" y="131.5">D5</text>
<text x="255.9" y="130.9">H1</text>
<text x="236" y="133.1">B5819W_C8598</text>
<text x="255.9" y="132.6">B-2101S10P-B110</text>
<text x="216.8" y="149.8">1.27MM/1*2P</text>
<text x="216.8" y="148.2">H2</text>
<text x="33.7" y="161.6">10kΩ</text>
<text x="33.7" y="160">RN1</text>
<text x="242.5" y="160.7">B4B-PH-K-S(LF)(SN)</text>
<text x="255.2" y="158.9">CN1</text>
<text x="91.6" y="172.5">TF-15×15</text>
<text x="91.6" y="170.9">CARD1</text>
<text x="230.6" y="172.1">B5819W_C8598</text>
<text x="230.6" y="170.4">D6</text>
</g>
<g font-size="1.7" fill="#00f">
<text x="34.6" y="29.4">5V_Conn</text>
<text x="63.6" y="29.4">DN</text>
<text x="63.6" y="34.9">DP</text>
<text x="155.9" y="34.9">TMS_OUT</text>
<text x="167.3" y="31.5">3</text>
<text x="167.3" y="33.3">4</text>
<text x="167.3" y="35.1">5</text>
<text x="168.9" y="32.4">3V3</text>
<text x="168.9" y="34.2">NC</text>
<text x="224.8" y="35.8">_TDI</text>
<text x="224.8" y="32.1">5V</text>
<text x="238.4" y="33.1">1</text>
<text x="238.4" y="35">3</text>
<text x="244" y="33.1">2</text>
<text x="244" y="35">4</text>
<text x="249.2" y="32.1">5V</text>
<text x="261.9" y="35.8">RESET</text>
<text x="261.9" y="34">5V</text>
<text x="269.7" y="35">1</text>
<text x="274.3" y="35">2</text>
<text x="278.2" y="35.8">TCLK/SWCLK</text>
<text x="278.2" y="34">_TMS/SWDIO</text>
<text x="63.6" y="40.3">VBUS</text>
<text x="155.9" y="36.7">TDO_OUT</text>
<text x="167.3" y="36.9">6</text>
<text x="167.3" y="38.8">7</text>
<text x="167.3" y="40.6">8</text>
<text x="168.9" y="36">IO2</text>
<text x="168.9" y="37.9">IO3</text>
<text x="168.9" y="39.7">NC</text>
<text x="168.9" y="41.5">EN</text>
<text x="224.8" y="39.4">TCLK/SWCLK</text>
<text x="224.8" y="37.6">_TMS/SWDIO</text>
<text x="238.4" y="36.8">5</text>
<text x="238.4" y="38.6">7</text>
<text x="238.4" y="40.4">9</text>
<text x="243.2" y="40.4">10</text>
<text x="244" y="36.8">6</text>
<text x="244" y="38.6">8</text>
<text x="269.7" y="36.8">3</text>
<text x="269.7" y="38.6">5</text>
<text x="274.3" y="36.8">4</text>
<text x="274.3" y="38.6">6</text>
<text x="278.2" y="37.6">_TDO/SWO</text>
<text x="32.8" y="43.9">5V Ref</text>
<text x="155.9" y="47.5">NRST_OUT</text>
<text x="166.5" y="44.2">10</text>
<text x="166.5" y="47.8">12</text>
<text x="167.3" y="42.4">9</text>
<text x="168.9" y="43.3">NC</text>
<text x="168.9" y="45.1">NC</text>
<text x="224.8" y="44.8">RESET</text>
<text x="224.8" y="43">_TDO/SWO</text>
<text x="238.4" y="42.2">11</text>
<text x="238.4" y="44">13</text>
<text x="238.4" y="45.8">15</text>
<text x="238.4" y="47.6">17</text>
<text x="243.2" y="42.2">12</text>
<text x="243.2" y="44">14</text>
<text x="243.2" y="45.8">16</text>
<text x="243.2" y="47.6">18</text>
<text x="155.9" y="49.4">DEBUG_RX</text>
<text x="166.5" y="49.6">13</text>
<text x="166.5" y="53.2">15</text>
<text x="168.9" y="48.7">IO0</text>
<text x="168.9" y="50.5">IO1</text>
<text x="238.4" y="49.4">19</text>
<text x="243.2" y="49.4">20</text>
<text x="51.8" y="59.3">VBUS</text>
<text x="155.9" y="54.8">DEBUG_TX</text>
<text x="155.9" y="58.4">CLK_OUT</text>
<text x="166.5" y="55.1">16</text>
<text x="166.5" y="56.9">17</text>
<text x="166.5" y="58.7">18</text>
<text x="168.9" y="54.2">NC</text>
<text x="168.9" y="56">IO10</text>
<text x="168.9" y="57.8">NC</text>
<text x="168.9" y="59.6">IO4</text>
<text x="177.9" y="59.6">NC</text>
<text x="181" y="58.7">35</text>
<text x="75.3" y="60.2">DP</text>
<text x="75.3" y="65.7">DN</text>
<text x="85.3" y="60.2">USB_D+</text>
<text x="85.3" y="65.7">USB_D-</text>
<text x="157.8" y="65.7">SD_CMD</text>
<text x="157.8" y="62">SD_DATA0</text>
<text x="157.8" y="63.8">SD_CLK</text>
<text x="157.8" y="60.2">TDI_OUT</text>
<text x="166.5" y="60.5">19</text>
<text x="166.5" y="62.3">20</text>
<text x="166.5" y="64.1">21</text>
<text x="166.5" y="65.9">22</text>
<text x="168.9" y="61.4">IO5</text>
<text x="168.9" y="63.2">IO6</text>
<text x="168.9" y="65">IO7</text>
<text x="177.9" y="65">NC</text>
<text x="177.9" y="63.2">NC</text>
<text x="177.9" y="61.4">NC</text>
<text x="181" y="65.9">31</text>
<text x="181" y="64.1">32</text>
<text x="181" y="62.3">33</text>
<text x="181" y="60.5">34</text>
<text x="185.8" y="65.7">TXD0</text>
<text x="222.3" y="65.7">TCLK/SWCLK</text>
<text x="222.8" y="63.8">_TMS/SWDIO</text>
<text x="235.3" y="64.1">1</text>
<text x="235.3" y="65.9">3</text>
<text x="237.4" y="64.8">1</text>
<text x="243.1" y="64.8">2</text>
<text x="245.2" y="64.1">2</text>
<text x="245.2" y="65.9">4</text>
<text x="251" y="63.8">5V</text>
<text x="51.3" y="66.1" transform="rotate(-90 51.3 66.1)">A4B9</text>
<text x="52" y="71.9" transform="rotate(-90 52 71.9)">VBUS</text>
<text x="53.1" y="66.1" transform="rotate(-90 53.1 66.1)">A1B12</text>
<text x="53.8" y="71" transform="rotate(-90 53.8 71)">GND</text>
<text x="54.9" y="66.1" transform="rotate(-90 54.9 66.1)">SHELL</text>
<text x="56.7" y="66.1" transform="rotate(-90 56.7 66.1)">SHELL</text>
<text x="157.8" y="67.5">SD_CS</text>
<text x="166.5" y="67.7">23</text>
<text x="166.5" y="69.6">24</text>
<text x="166.5" y="71.4">25</text>
<text x="168.9" y="66.8">IO8</text>
<text x="168.9" y="68.6">IO9</text>
<text x="168.9" y="70.5">NC</text>
<text x="175.9" y="68.6">RXD0</text>
<text x="176" y="66.8">TXD0</text>
<text x="177.9" y="70.5">NC</text>
<text x="181" y="71.4">28</text>
<text x="181" y="69.6">29</text>
<text x="181" y="67.7">30</text>
<text x="185.8" y="67.5">RXD0</text>
<text x="224.6" y="67.5">_TDO/SWO</text>
<text x="227.9" y="71.1">RESET</text>
<text x="229.4" y="69.3">_TDI</text>
<text x="235.3" y="67.7">5</text>
<text x="235.3" y="69.6">7</text>
<text x="235.3" y="71.4">9</text>
<text x="237.4" y="66.7">3</text>
<text x="237.4" y="68.5">5</text>
<text x="237.4" y="70.3">7</text>
<text x="243.1" y="66.7">4</text>
<text x="243.1" y="68.5">6</text>
<text x="243.1" y="70.3">8</text>
<text x="245.2" y="67.7">6</text>
<text x="245.2" y="69.6">8</text>
<text x="245.2" y="71.4">10</text>
<text x="248.8" y="69.3">T_RX</text>
<text x="248.9" y="71.1">T_TX</text>
<text x="41.8" y="77.4">DN</text>
<text x="41.8" y="75.6">DP</text>
<text x="46.7" y="74.1">B5</text>
<text x="46.7" y="75.9">B6</text>
<text x="46.7" y="77.7">B7</text>
<text x="50" y="74.8">CC2</text>
<text x="50" y="76.6">DP2</text>
<text x="55.6" y="72.6" transform="rotate(-90 55.6 72.6)">SHELL</text>
<text x="57" y="74.8">CC1</text>
<text x="57.1" y="76.6">DP1</text>
<text x="57.4" y="72.6" transform="rotate(-90 57.4 72.6)">SHELL</text>
<text x="61.4" y="74.1">A5</text>
<text x="61.4" y="75.9">A6 DP</text>
<text x="61.4" y="77.7">A7 DN</text>
<text x="156.9" y="72.9">USB_D-</text>
<text x="166.5" y="73.2">26</text>
<text x="168.9" y="72.3">NC</text>
<text x="168.9" y="74.1">IO18</text>
<text x="176.8" y="74.1">IO19</text>
<text x="177.9" y="72.3">NC</text>
<text x="181" y="73.2">27</text>
<text x="186" y="72.9">USB_D+</text>
<text x="237.4" y="72.1">9</text>
<text x="242.3" y="72.1">10</text>
<text x="46.7" y="79.5">B8</text>
<text x="50" y="78.4">DN2</text>
<text x="50" y="80.2">SBU2</text>
<text x="56" y="80.2">SBU1</text>
<text x="56.8" y="78.4">DN1</text>
<text x="61.4" y="79.5">A8</text>
<text x="52" y="86.6" transform="rotate(-90 52 86.6)">GND</text>
<text x="53.8" y="86.6" transform="rotate(-90 53.8 86.6)">VBUS</text>
<text x="55.6" y="86.6" transform="rotate(-90 55.6 86.6)">SHELL</text>
<text x="57.4" y="86.6" transform="rotate(-90 57.4 86.6)">SHELL</text>
<text x="228.4" y="86.5">T_TX</text>
<text x="228.4" y="84.7">T_RX</text>
<text x="236.2" y="84.9">1</text>
<text x="236.2" y="86.8">2</text>
<text x="236.2" y="88.6">3</text>
<text x="237.8" y="85.9">1</text>
<text x="237.8" y="87.7">2</text>
<text x="237.8" y="89.5">3</text>
<text x="267.8" y="84.9">1</text>
<text x="267.8" y="86.8">2</text>
<text x="267.8" y="88.6">3</text>
<text x="269.5" y="85.9">1</text>
<text x="269.5" y="87.7">2</text>
<text x="269.5" y="89.5">3</text>
<text x="51.3" y="92.7" transform="rotate(-90 51.3 92.7)">B1A12</text>
<text x="53.1" y="91.9" transform="rotate(-90 53.1 91.9)">B4A9</text>
<text x="54.9" y="93.1" transform="rotate(-90 54.9 93.1)">SHELL</text>
<text x="56.7" y="93.1" transform="rotate(-90 56.7 93.1)">SHELL</text>
<text x="110.7" y="92.8">DEBUG_TX</text>
<text x="110.7" y="94.6">DEBUG_RX</text>
<text x="110.7" y="91">CLK_OUT</text>
<text x="134.2" y="91">CLK/SWCLK</text>
<text x="134.2" y="92.8">TARGET_RX</text>
<text x="134.2" y="94.6">TARGET_TX</text>
<text x="53.6" y="97.4">VBUS</text>
<text x="110.7" y="98.3">TDI_OUT</text>
<text x="110.7" y="100.1">NRST_OUT</text>
<text x="110.7" y="101.9">TDO_OUT</text>
<text x="134.2" y="100.1">NRST</text>
<text x="134.2" y="98.3">TDI</text>
<text x="134.2" y="101.9">TDO/SWO</text>
<text x="267.8" y="98.5">1</text>
<text x="267.8" y="100.3">2</text>
<text x="269.5" y="99.4">1</text>
<text x="269.5" y="101.2">2</text>
<text x="110.7" y="103.7">TMS_OUT</text>
<text x="134.2" y="103.7">TMS/SWDIO</text>
<text x="48.7" y="113">2</text>
<text x="48.7" y="111.2">3</text>
<text x="50.3" y="113.9">Vout</text>
<text x="50.3" y="112.1">Vin</text>
<text x="58.5" y="113.9">Vout</text>
<text x="62.4" y="113">4</text>
<text x="241.1" y="134.5">5V Ref</text>
<text x="253.4" y="134.8">1</text>
<text x="253.4" y="136.6">3</text>
<text x="255" y="135.7">1</text>
<text x="255" y="137.5">3</text>
<text x="258.2" y="137.5">4</text>
<text x="258.2" y="135.7">2</text>
<text x="259.8" y="136.6">4</text>
<text x="259.8" y="134.8">2</text>
<text x="263.7" y="134.5">TMS/SWDIO</text>
<text x="263.7" y="136.3">CLK/SWCLK</text>
<text x="241.1" y="139.9">TARGET_RX</text>
<text x="241.1" y="141.7">TARGET_TX</text>
<text x="253.4" y="138.4">5</text>
<text x="253.4" y="140.2">7</text>
<text x="253.4" y="142">9</text>
<text x="255" y="139.3">5</text>
<text x="255" y="141.1">7</text>
<text x="255" y="142.9">9</text>
<text x="257.4" y="142.9">10</text>
<text x="258.2" y="141.1">8</text>
<text x="258.2" y="139.3">6</text>
<text x="259.8" y="142">10</text>
<text x="259.8" y="140.2">8</text>
<text x="259.8" y="138.4">6</text>
<text x="263.7" y="138.1">TDO/SWO</text>
<text x="263.7" y="139.9">TDI</text>
<text x="263.7" y="141.7">NRST</text>
<text x="210.6" y="153.5">RXD0</text>
<text x="210.7" y="151.7">TXD0</text>
<text x="216.2" y="152">1</text>
<text x="216.2" y="153.8">2</text>
<text x="217.8" y="152.9">1</text>
<text x="217.8" y="154.7">2</text>
<text x="11" y="167.1">SD_CS</text>
<text x="242.9" y="166.2">TARGET_TX</text>
<text x="242.9" y="162.6">TARGET_RX</text>
<text x="11" y="168.9">SD_CMD</text>
<text x="11" y="171.6">SD_CLK</text>
<text x="242.9" y="173.4">5V_Conn</text>
<text x="11" y="176.1">SD_DATA0</text>
</g>
<g font-size="1.7">
<text x="43.3" y="29.7">1</text>
<text x="60.5" y="29.7">6</text>
<text x="167.3" y="27.9">1</text>
<text x="167.3" y="29.7">2</text>
<text x="168.9" y="28.8">GND</text>
<text x="176.6" y="28.8">GND</text>
<text x="176.6" y="27">GND</text>
<text x="181" y="29.7">51</text>
<text x="181" y="27.9">52</text>
<text x="181" y="26.1">53</text>
<text x="43.3" y="35.1">2</text>
<text x="60.5" y="35.1">5</text>
<text x="168.9" y="30.6">GND</text>
<text x="176.6" y="34.2">GND</text>
<text x="176.6" y="32.4">GND</text>
<text x="176.6" y="30.6">GND</text>
<text x="181" y="35.1">48</text>
<text x="181" y="33.3">49</text>
<text x="181" y="31.5">50</text>
<text x="43.3" y="40.6">3</text>
<text x="60.5" y="40.6">4</text>
<text x="176.6" y="41.5">GND</text>
<text x="176.6" y="39.7">GND</text>
<text x="176.6" y="37.9">GND</text>
<text x="176.6" y="36">GND</text>
<text x="181" y="40.6">45</text>
<text x="181" y="38.8">46</text>
<text x="181" y="36.9">47</text>
<text x="166.5" y="46">11</text>
<text x="168.9" y="46.9">GND</text>
<text x="176.6" y="46.9">GND</text>
<text x="176.6" y="45.1">GND</text>
<text x="176.6" y="43.3">GND</text>
<text x="181" y="47.8">41</text>
<text x="181" y="46">42</text>
<text x="181" y="44.2">43</text>
<text x="181" y="42.4">44</text>
<text x="166.5" y="51.4">14</text>
<text x="168.9" y="52.3">GND</text>
<text x="176.6" y="52.3">GND</text>
<text x="176.6" y="50.5">GND</text>
<text x="176.6" y="48.7">GND</text>
<text x="181" y="53.2">38</text>
<text x="181" y="51.4">39</text>
<text x="181" y="49.6">40</text>
<text x="176.6" y="57.8">GND</text>
<text x="176.6" y="56">GND</text>
<text x="176.6" y="54.2">GND</text>
<text x="181" y="56.9">36</text>
<text x="181" y="55.1">37</text>
<text x="48.7" y="114.8">1</text>
<text x="50.3" y="115.7">GND/ADJ</text>
<text x="78.4" y="149.4" transform="rotate(-90 78.4 149.4)">12</text>
<text x="89.3" y="149.4" transform="rotate(-90 89.3 149.4)">13</text>
<text x="79.1" y="153.3" transform="rotate(-90 79.1 153.3)">G1</text>
<text x="90" y="153.3" transform="rotate(-90 90 153.3)">G2</text>
<text x="60.6" y="157.4">1</text>
<text x="60.6" y="161">2</text>
<text x="63.2" y="158.1">DAT2</text>
<text x="63.2" y="161.7">CD/DAT3</text>
<text x="60.6" y="164.6">3</text>
<text x="63.2" y="165.4">CMD</text>
<text x="254.4" y="162.8">1</text>
<text x="254.4" y="166.5">2</text>
<text x="257" y="163.6">1</text>
<text x="257" y="167.2">2</text>
<text x="60.6" y="171.9">5</text>
<text x="63.2" y="172.6">CLK</text>
<text x="254.4" y="170.1">3</text>
<text x="254.4" y="173.7">4</text>
<text x="257" y="170.8">3</text>
<text x="60.6" y="175.5">6</text>
<text x="60.6" y="179.1">7</text>
<text x="63.2" y="176.2">VSS</text>
<text x="63.2" y="179.9">DAT0</text>
<text x="257" y="174.4">4</text>
<text x="60.6" y="182.8">8</text>
<text x="63.2" y="183.5">DAT1</text>
<text x="60.6" y="186.4">9</text>
<text x="63.2" y="187.1">CD</text>
<text x="81" y="189.3" transform="rotate(-90 81 189.3)">G3</text>
<text x="88.2" y="189.3" transform="rotate(-90 88.2 189.3)">G4</text>
<text x="80.2" y="192.8" transform="rotate(-90 80.2 192.8)">10</text>
<text x="87.5" y="192.7" transform="rotate(-90 87.5 192.7)">11</text>
</g>
<g font-size="1.7" fill="#f00">
<text x="60.6" y="168.3">4</text>
<text x="63.2" y="169">VDD</text>
</g>
</svg>
